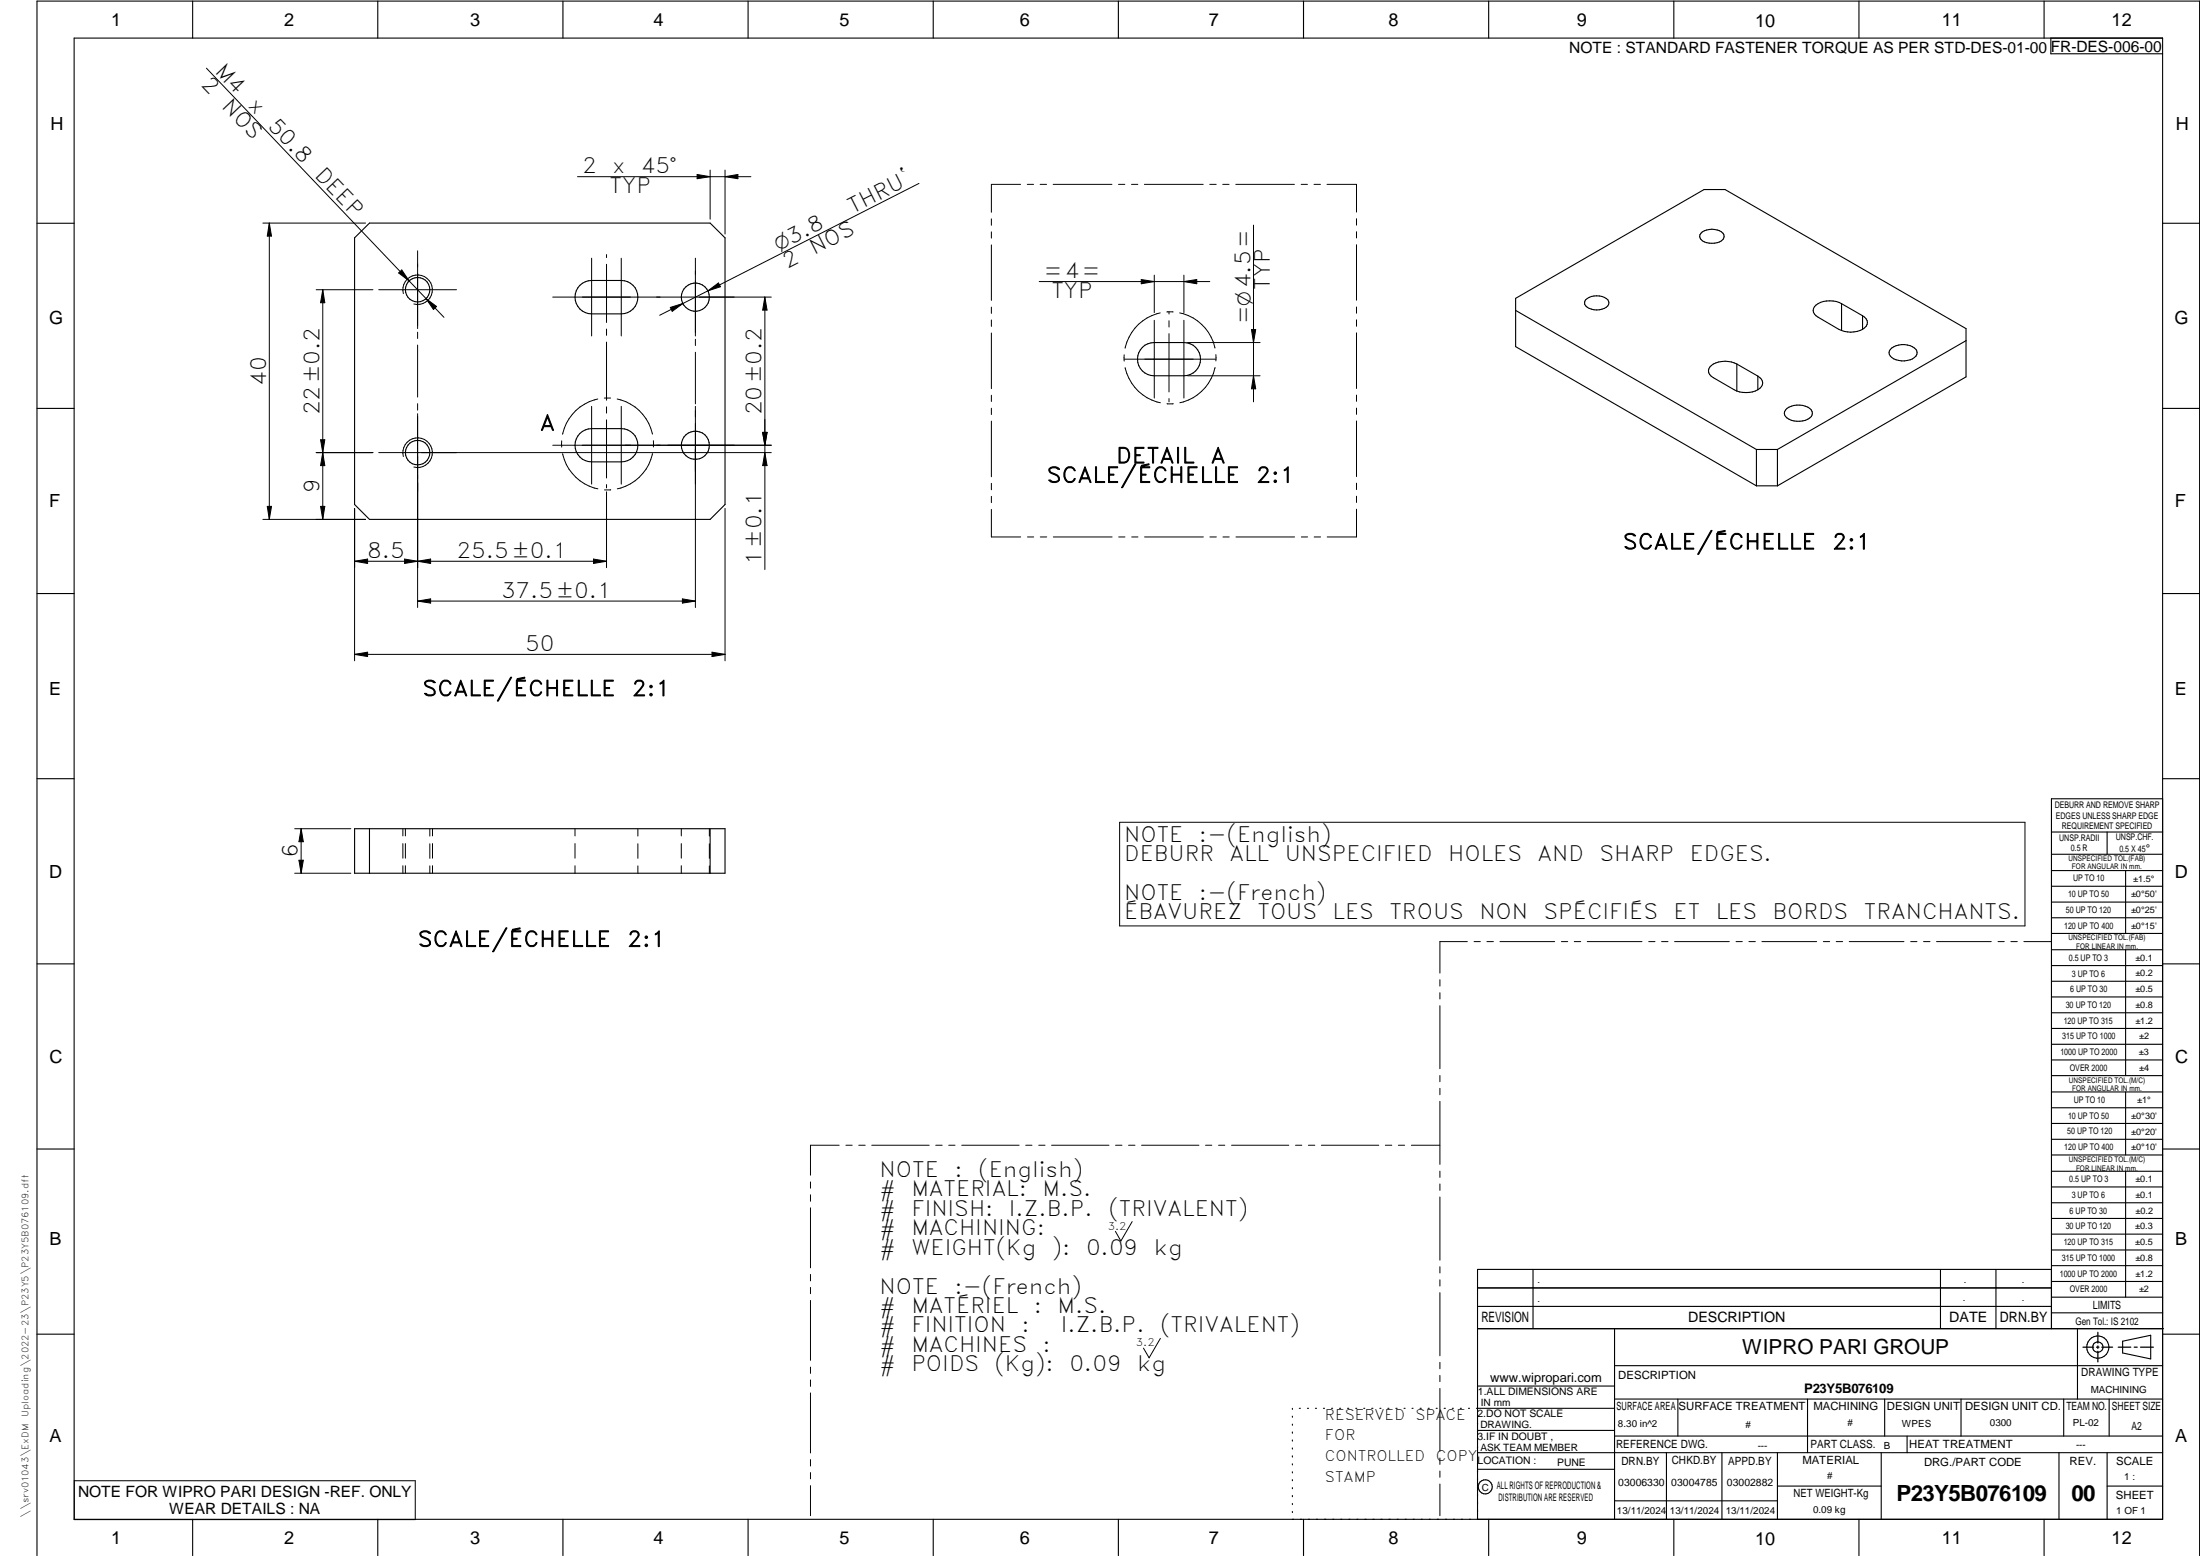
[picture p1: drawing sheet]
<svg xmlns="http://www.w3.org/2000/svg" width="594mm" height="420mm" viewBox="0 0 594 420" stroke-linecap="round" stroke-linejoin="round" font-family="sans-serif">
<g fill="none" stroke="#000" stroke-width=".3">
<path d="M20 10.3h564v400h-564zM52 .3v10M102 .3v10M152 .3v10M202 .3v10M252 .3v10M302 .3v10M352 .3v10M402 .3v10M452 .3v10M502 .3v10M552 .3v10"/>
<path d="M553.8 10.3v4.2h30.2M10 60.3h10M95.8 64.2l4-4h92l4 4v72l-4 4.1h-92l-4-4.1zM156.6 77a4.6 4.6 0 0 1 3.2-1.3h8a4.5 4.5 0 0 1 4.4 4.5 4.5 4.5 0 0 1-4.4 4.6h-8a4.5 4.5 0 0 1-4.2-2.8 4.5 4.5 0 0 1 1-5zM459.3 63a4.6 4.6 0 0 1 6 0 1.51 1.51 0 0 1-1 2.3 4.9 4.9 0 0 1-5-.7 1.17 1.17 0 0 1 0-1.6zM584 60.3h10M308.5 93.8a4.6 4.6 0 0 1 3.2-1.3h8a4.5 4.5 0 0 1 4.5 4.5 4.5 4.5 0 0 1-4.5 4.5h-8a4.5 4.5 0 0 1-4.2-2.8 4.5 4.5 0 0 1 1-4.9zM409.3 83.8l65 37.6M428.2 80.9a4.7 4.7 0 0 1 6 0 1.5 1.5 0 0 1-1 2.4 4.4 4.4 0 0 1-5.3-1.1v-.8zM469 98.3a6.5 6.5 0 0 0-7.3 .8 1.89 1.89 0 0 0 1 2.9l6.3 3.6M469 98.3l5.7 3.3M469 98.3v7.3"/>
<path d="M497.3 82a6.3 6.3 0 0 0-7.3 .8 1.86 1.86 0 0 0 .9 2.8l6.4 3.6M497.3 82l5.7 3.3M497.3 82v7.2M503 85.3a1.95 1.95 0 0 1 1.3 1.8 1.95 1.95 0 0 1-1.3 1.8M503 88.9l-1.5 .6a6.9 6.9 0 0 1-4.2-.3M503 85.3v3.6M510.8 94a5.3 5.3 0 0 1 6.6 .4 1.7 1.7 0 0 1-.9 2.5 5.4 5.4 0 0 1-6.1-.8 1.42 1.42 0 0 1 .4-2.1zM530.9 92l-50.9 29.4M10 110.3h10M156.6 117.1a4.6 4.6 0 0 1 3.2-1.4h8a4.5 4.5 0 0 1 4.4 4.5 4.5 4.5 0 0 1-4.4 4.5h-8a4.5 4.5 0 0 1-4.2-2.8 4.5 4.5 0 0 1 1-4.8zM474.7 101.6a1.95 1.95 0 0 1 1.3 1.8 1.95 1.95 0 0 1-1.3 1.8M474.7 105.2a7.2 7.2 0 0 1-5.7 .4"/>
<path d="M474.7 101.6v3.6M482.6 110.3a5.4 5.4 0 0 1 6.5 .4 1.65 1.65 0 0 1-.9 2.5 5.5 5.5 0 0 1-6-.7 1.47 1.47 0 0 1 .4-2.2zM584 110.3h10M474.3 121.4h5.7M474.3 121.4v9.8M474.3 131.2l-65-37.6v-13l50.9-29.4h5.6l65.1 37.5v13.1l-50.9 29.4M474.3 131.2h5.7M480 121.4v9.8M10 160.3h10M584 160.3h10M10 210.3h10M584 215.7h-30v143.1"/>
<path d="M584 210.3h10M95.8 223.8h100v12h-100zM99.8 223.8v12M191.8 223.8v12M554 224.7h30M554 230.7h30M554 235.1h30M554 239.3h30M569 224.7v6M574 235.1v17M554 243.6h30M554 247.8h30"/>
<path d="M554 252.1h30M554 256.5h30M574 256.5v33.9M10 260.3h10M554 260.7h30M554 265h30M554 269.2h30M554 273.5h30M554 277.7h30M584 260.3h10M554 282h30M554 286.2h30"/>
<path d="M554 290.4h30M554 294.9h30M554 299.1h30M574 294.9v17M10 310.3h10M554 303.4h30M554 307.6h30M554 311.9h30M554 316.3h30M574 316.3v34M584 310.3h10M554 320.5h30"/>
<path d="M554 324.8h30M554 329h30M554 333.2h30M554 337.5h30M399 358.8h185.2M399 352.8h155M399 347.8h155M414 342.8v16M436 358.8v51.5M524 342.8v16M539 342.8v16M554 341.8h30"/>
<path d="M554 346h30M554 350.3h30M554 354.5h30M554 342.8h-155v67.5M561 358.8v19M10 360.3h10M399 374.3h37M436 377.8h148M453.1 377.8v10M488.1 377.8v14.5M508.9 377.8v10M529.5 377.8v10"/>
<path d="M557.3 377.8v10M569.5 377.8v10M573.2 362.2l7.6-1.6v6.3l-7.6-1.6zM584 368.8h-148M584 360.3h10M349 380.3v.3M349 382.4v.3M349 384.6v.3M349 386.7v.3M349 388.8v.3M349 391v.3M349 393.1v.3"/>
<path d="M349 395.3v.3M349 397.4v.3M349 399.5v.3M350.9 380.3h.2M353.1 380.3h.2M355.2 380.3h.3M357.4 380.3h.3M359.6 380.3h.3M361.7 380.3h.3M363.9 380.3h.3M366.1 380.3h.3M368.3 380.3h.2"/>
<path d="M370.4 380.3h.3M372.6 380.3h.3M374.8 380.3h.3M376.9 380.3h.4M379.1 380.3h.3M381.3 380.3h.3M383.4 380.3h.4M385.6 380.3h.3M387.8 380.3h.3M390 380.3h.3M392.2 380.3h.3M394.3 380.3h.3"/>
<path d="M396.5 380.3h.3M398.7 380.3h37.3M399 396.7h37M399 392.3h185M399 386.2h37M436 387.8h148M450 392.3v18M465 392.3v18M480 392.3v18M508 392.3v18M515 387.8v4.5M556 392.3v18"/>
<path d="M569 392.3v18M52 410.3v9.7M102 410.3v9.7M152 410.3v9.7M202 410.3v9.7M252 410.3v9.7M302 410.3v9.7M349 401.7v.3M349 403.8v.4M349 406v.3M349 408.1v.3M352 410.3v9.7"/>
<path d="M402 410.3v9.7M436 405.3h44M452 410.3v9.7M480 401.3h28M502 410.3v9.7M552 410.3v9.7M569 401.3h15M10 420v-419.7h584v419.7"/>
<circle cx="112.8" cy="78.2" r="3.3"/>
<circle cx="187.8" cy="80.2" r="3.8"/>
<circle cx="112.8" cy="122.2" r="3.3"/>
<circle cx="187.8" cy="120.2" r="3.8"/>
<circle cx="566.5" cy="363.7" r="1.39"/>
<circle cx="566.5" cy="363.8" r="3"/>
<circle cx="401.1" cy="401.5" r="1.9"/>
</g>
<g fill="none" stroke="#000" stroke-width=".27">
<path d="M55.7 18.4l54.8 57.5M155.9 47.7h46.9M188.2 47.1l3.6 .6-3.6 .6zM191.8 45.9v13.3M195.8 47.7l3.5-.6v1.2zM195.8 45.9v17.3M248.2 49.5l-57 29M267.7 59.1v1.7M275.6 49.8h-7.9v7.5M277.4 49.8h1.7M280.9 49.8h1.7M284.4 49.8h15.9"/>
<path d="M302 49.8h1.7M305.6 49.8h1.6M309 49.8h15.9M326.7 49.8h1.7M330.2 49.8h1.7M333.7 49.8h15.8M351.4 49.8h1.7M354.8 49.8h1.8M358.3 49.8h8v7.5M366.3 59.1v1.7M71 60.2h27.7M72.7 60.2l.6 3.6h-1.1z"/>
<path d="M72.7 60.2v80.1M85.4 78.2h15.3M87.2 78.2l.5 3.5h-1.1zM87.2 78.2v62.1M102.3 78.2h21M107.6 73.7l.9-.8 2 3zM108.9 79.3a4 4 0 0 1 3.5-5 4 4 0 0 1 4.3 4.2 4 4 0 0 1-4.9 3.6M110.5 75.9l9.4 9.8M112.8 67.7v21M159.8 69.7v21M163.8 68.7v.9M163.8 71.4v15.7"/>
<path d="M167.8 69.7v21M187.8 69.7v21M191.2 78.5l2.8-2.1 .6 1zM191.2 78.5l-13.1 6.6M267.7 62.6v1.7M267.7 66.1v15M280.6 76h46.1M308.2 75.5l3.5 .5-3.5 .6zM311.7 74.3v10.1M319.7 74.3v10.1M319.7 76l3.5-.5v1.1zM338.5 60.8v47.7"/>
<path d="M366.3 62.6v1.7M366.3 66.1v15M112.8 89.7v1.7M112.8 93.2v14M115.1 80.6l2.8 2.2-.9 .8zM149.3 80.2h59M163.8 88.9v1.7M163.8 92.4v15.7M181 83l3.4-1-2.9 2.1zM187.8 91.6v1.7M187.8 95.1v14M206.5 80.2l.6 3.5h-1.2z"/>
<path d="M206.5 80.2v73.6M267.7 82.9v1.7M267.7 86.4v1.7M267.7 89.9v15M303.6 95.8v1.7M303.6 97h24.8M303.8 99.3a12.4 12.4 0 0 0 9.5 9.5M311.7 86.5v21M313.3 84.5a12.3 12.3 0 0 0-9.5 9.5M315.1 84.2h1.7M315.7 84.2v.6M315.7 86.6v1.7"/>
<path d="M315.7 90.1v15.7M318.6 84.5a12.3 12.3 0 0 1 9.5 9.5M319.7 86.5v21M320.7 92.5h19.6M328.1 99.2a12.4 12.4 0 0 1-9.5 9.6M328.3 95.8v1.7M337.9 89h1.2l-.6 3.5zM366.3 82.9v1.7M366.3 86.4v1.7M366.3 89.9v15M86.6 118.7h1.1l-.5 3.5zM112.8 109v1.7"/>
<path d="M112.8 111.7v52.3M151.7 119v1.7M159.8 109.7v21M161.4 107.7a12.3 12.3 0 0 0-9.5 9.6M163.2 107.5h1.7M163.8 109.9v1.6M163.8 113.4v15.7M166.7 107.7a12.3 12.3 0 0 1 9.5 9.5M167.8 109.7v21M176.4 119v1.7M187.8 109.7v54.3M205.9 116.8h1.2l-.6 3.4z"/>
<path d="M267.7 106.7v1.7M267.7 110.2v1.7M267.7 113.7v15M315.1 109h1.7M315.7 107.6v.9M320.7 101.5h19.6M338.5 101.5l.6 3.5h-1.2zM366.3 106.7v1.7M366.3 110.2v1.7M366.3 113.7v15M72.2 136.7h1.1l-.6 3.6zM85.4 122.2h15.3"/>
<path d="M86.6 136.7h1.1l-.5 3.6zM87.2 122.2l.5 3.5h-1.1zM95.8 137.3v41.1M102.3 122.2h106M108.9 123.3a4 4 0 0 1 3.5-5 4 4 0 0 1 4.4 4.3 4 4 0 0 1-5 3.5M149.3 120.2h59M151.9 122.5a12.4 12.4 0 0 0 9.6 9.5M163.8 130.9v.8M163.8 132.8v20.5M164.9 132.2l-1.7 .1M176.2 122.5a12.4 12.4 0 0 1-9.5 9.5M195.8 137.3v41.1"/>
<path d="M206.5 122.2l.6 3.5h-1.2zM267.7 137.5v7.5h7.9M267.7 130.5v1.7M267.7 134v1.7M366.3 130.5v1.7M366.3 134v1.7M366.3 137.5v7.5h-7.9M71 140.3h27.7M95.8 151.6h68M95.8 151.6l3.5-.6v1.1zM109.3 151v1.1l7-1.1v1.1zM160.3 151l3.5 .6-3.5 .5z"/>
<path d="M277.4 145h1.7M280.9 145h1.8M284.4 145h15.9M302.1 145h1.7M305.6 145h1.7M309.1 145h15.8M326.7 145h1.8M330.2 145h1.7M333.7 145h15.9M351.4 145h1.7M354.9 145h1.7M95.8 176.7h100"/>
<path d="M95.8 176.7l3.5-.6v1.2zM112.8 162.3l3.5-.6v1.2zM112.8 162.3h75M184.3 161.7l3.5 .6-3.5 .6zM192.3 176.1l3.5 .6-3.5 .6zM79.6 223.8h15.1M79.6 235.8h15.1M80.7 232.3h1.2l-.6 3.5zM81.3 223.8l.6 3.5h-1.2zM81.3 223.8v12M108.8 223.8v1.9M108.8 227.8v3.9"/>
<path d="M108.8 233.8v2M109.5 223.8v1.9M109.5 227.8v3.9M109.5 233.8v2M116.1 223.8v2M116.1 227.8v4M116.1 233.8v2M116.8 223.8v1.9M116.8 227.8v3.9M116.8 233.8v2M155.3 223.8v1.9M155.3 227.8v3.9"/>
<path d="M155.3 233.8v2M172.2 223.8v2M172.2 227.8v4M172.2 233.8v2M184 223.8v1.9M184 227.8v3.9M184 233.8v2M191.6 223.8v2M191.6 227.8v4M191.6 233.8v2M302.3 222h244.5v28h-244.5zM396.2 254.3h-7.4v8.5"/>
<path d="M398.1 254.3h1.6M401.5 254.3h1.8M405 254.3h14.8M421.6 254.3h1.7M425.1 254.3h1.7M428.6 254.3h14.8M445.2 254.3h1.7M448.7 254.3h1.7M452.2 254.3h14.8M468.8 254.3h1.7M472.3 254.3h1.7M475.8 254.3h14.8"/>
<path d="M492.4 254.3h1.7M495.8 254.3h1.8M499.4 254.3h14.7M516 254.3h1.6M519.4 254.3h1.8M522.9 254.3h14.8M539.5 254.3h1.7M543 254.3h1.7M546.5 254.3h7.4M388.8 264.5v1.8M388.8 268.1v1.6M388.8 271.6v17"/>
<path d="M388.8 290.4v1.7M388.8 293.9v1.7M388.8 297.4v17M218.9 319.2v1.6M226.6 309.2h-7.7v8.1M228.4 309.2h1.7M231.9 309.2h1.7M235.4 309.2h15.5M252.7 309.2h1.7M256.2 309.2h1.7M259.7 309.2h15.5M277 309.2h1.7"/>
<path d="M280.5 309.2h1.7M284 309.2h15.5M301.2 309.2h1.8M304.8 309.2h1.7M308.3 309.2h15.5M325.5 309.2h1.7M329.1 309.2h1.6M332.6 309.2h15.4M349.8 309.2h1.7M353.3 309.2h1.7M356.8 309.2h15.5M374.1 309.2h1.7"/>
<path d="M377.6 309.2h1.7M381.1 309.2h7.7M388.8 316.2v1.7M388.8 319.7v1.7M218.9 322.6v1.8M218.9 326.1v16.2M305.7 329.9l-3 5.2-1.5-2.6M388.8 323.2v17.1M218.9 344.1v1.8M218.9 347.6v1.7M218.9 351.2v16.1M388.8 342.1v1.6"/>
<path d="M388.8 345.6v1.7M388.8 349v17.1M218.9 369.1v1.7M218.9 372.6v1.8M218.9 376.1v16.2M313.3 361.4l-3 5.2-1.5-2.6M388.8 367.9v1.7M388.8 371.4v1.7M388.8 374.9v17M20.1 399.8h92v10.5h-92zM218.9 394.1v1.8M218.9 397.6v1.7"/>
<path d="M388.8 393.7v1.7M388.8 397.2v1.7M218.9 401.2v8.1M388.8 400.7v8.6"/>
</g>
<path d="M566.5 359.7v3M562.5 363.8h2.9M566.1 363.8h.7M566.5 363.4v.7M566.5 364.9v2.8M567.6 363.8h2.9M572 363.8h3.4M576.3 363.8h.8M578 363.8h3.5" fill="none" stroke="#000" stroke-width=".34"/>
<g fill="#000">
<path d="M188.2 47.1l3.6 .6-3.6 .6zM195.8 47.7l3.5-.6v1.2zM72.7 60.2l.6 3.6h-1.1zM107.6 73.7l.9-.8 2 3zM191.2 78.5l2.8-2.1 .6 1zM308.2 75.5l3.5 .5-3.5 .6zM319.7 76l3.5-.5v1.1zM87.2 78.2l.5 3.5h-1.1zM115.1 80.6l2.8 2.2-.9 .8zM181 83l3.4-1-2.9 2.1zM206.5 80.2l.6 3.5h-1.2zM337.9 89h1.2l-.6 3.5z"/>
<path d="M86.6 118.7h1.1l-.5 3.5zM205.9 116.8h1.2l-.6 3.4zM338.5 101.5l.6 3.5h-1.2zM72.2 136.7h1.1l-.6 3.6zM86.6 136.7h1.1l-.5 3.6zM87.2 122.2l.5 3.5h-1.1zM206.5 122.2l.6 3.5h-1.2zM95.8 151.6l3.5-.6v1.1zM109.3 151l3.5 .6-3.5 .5zM112.8 151.6l3.5-.6v1.1zM160.3 151l3.5 .6-3.5 .5zM95.8 176.7l3.5-.6v1.2z"/>
<path d="M112.8 162.3l3.5-.6v1.2zM184.3 161.7l3.5 .6-3.5 .6zM192.3 176.1l3.5 .6-3.5 .6zM81.3 223.8l.6 3.5h-1.2zM80.7 232.3h1.2l-.6 3.5z"/>
</g>
<g font-size="6">
<text x="512.1" y="405.2">P23Y5B076109</text>
<text x="559.4" y="405.2">00</text>
</g>
<g font-size="5.7">
<text x="54" y="23" transform="rotate(46 54 23)">2</text>
<text x="57.8" y="19.3" transform="rotate(46 57.8 19.3)">M4</text>
<text x="59.6" y="28.9" transform="rotate(46 59.6 28.9)">NOS</text>
<text x="66.7" y="28.7" transform="rotate(46 66.7 28.7)">x</text>
<text x="72.1" y="34.3" transform="rotate(46 72.1 34.3)">50.8</text>
<text x="84.7" y="47.5" transform="rotate(46 84.7 47.5)">DEEP</text>
<text x="157.2" y="46.8">2</text>
<text x="165.3" y="46.8">x</text>
<text x="173.1" y="46.8">45°</text>
<text x="164.6" y="52.1">TYP</text>
<text x="230.2" y="57.7" transform="rotate(-27 230.2 57.7)">THRU`</text>
<text x="219.8" y="68.8" transform="rotate(-27 219.8 68.8)">NOS</text>
<text x="212.6" y="72.5" transform="rotate(-27 212.6 72.5)">2</text>
<text x="281.8" y="75.2">=4=</text>
<text x="283.9" y="80.4">TYP</text>
<text x="342.9" y="78.3" transform="rotate(-90 342.9 78.3)">TYP</text>
<text x="337.6" y="87.5" transform="rotate(-90 337.6 87.5)">=O4.5=</text>
<text x="71.9" y="104.2" transform="rotate(-90 71.9 104.2)">40</text>
<text x="86.3" y="112.1" transform="rotate(-90 86.3 112.1)">22±0.2</text>
<text x="205.6" y="112.1" transform="rotate(-90 205.6 112.1)">20±0.2</text>
<text x="145.8" y="116.2">A</text>
<text x="301.4" y="125.1">DETAIL</text>
<text x="326.9" y="125.1">A</text>
<text x="282.7" y="130.3">SCALE/ÉCHELLE</text>
<text x="339.2" y="130.3">2:1</text>
<text x="86.3" y="133.2" transform="rotate(-90 86.3 133.2)">9</text>
<text x="438.2" y="148.3">SCALE/ÉCHELLE</text>
<text x="494.8" y="148.3">2:1</text>
<text x="99.2" y="150.7">8.5</text>
<text x="123.3" y="150.7">25.5±0.1</text>
<text x="205.6" y="152.6" transform="rotate(-90 205.6 152.6)">1±0.1</text>
<text x="135.3" y="161.4">37.5±0.1</text>
<text x="141.8" y="175.8">50</text>
<text x="114.1" y="187.9">SCALE/ÉCHELLE</text>
<text x="170.6" y="187.9">2:1</text>
<text x="303.6" y="227.3">NOTE</text>
<text x="323.8" y="227.3">:-(English)</text>
<text x="80.4" y="231.8" transform="rotate(-90 80.4 231.8)">6</text>
<text x="303.6" y="232.5">DEBURR</text>
<text x="332" y="232.5">ALL</text>
<text x="346.9" y="232.5">UNSPECIFIED</text>
<text x="391" y="232.5">HOLES</text>
<text x="415.2" y="232.5">AND</text>
<text x="431.9" y="232.5">SHARP</text>
<text x="456.3" y="232.5">EDGES.</text>
<text x="303.6" y="243">NOTE</text>
<text x="323.8" y="243">:-(French)</text>
<text x="303.6" y="248.3">ÉBAVUREZ</text>
<text x="339.6" y="248.3">TOUS</text>
<text x="359.9" y="248.3">LES</text>
<text x="375.2" y="248.3">TROUS</text>
<text x="399.5" y="248.3">NON</text>
<text x="416.8" y="248.3">SPÉCIFIÉS</text>
<text x="451.9" y="248.3">ET</text>
<text x="463.3" y="248.3">LES</text>
<text x="478.7" y="248.3">BORDS</text>
<text x="503.3" y="248.3">TRANCHANTS.</text>
<text x="112.8" y="255.6">SCALE/ÉCHELLE</text>
<text x="169.3" y="255.6">2:1</text>
<text x="237.5" y="317.8">NOTE</text>
<text x="257.7" y="317.8">:</text>
<text x="264.1" y="317.8">(English)</text>
<text x="237.5" y="323">#</text>
<text x="246.1" y="323">MATERIAL:</text>
<text x="281.5" y="323">M.S.</text>
<text x="237.5" y="328.3">#</text>
<text x="246.1" y="328.3">FINISH:</text>
<text x="272.4" y="328.3">I.Z.B.P.</text>
<text x="299.3" y="328.3">(TRIVALENT)</text>
<text x="237.5" y="333.5">#</text>
<text x="246.1" y="333.5">MACHINING:</text>
<text x="237.5" y="338.8">#</text>
<text x="246.1" y="338.8">WEIGHT(Kg</text>
<text x="284" y="338.8">):</text>
<text x="293.3" y="338.8">0.09</text>
<text x="311.6" y="338.8">kg</text>
<text x="237.5" y="349.3">NOTE</text>
<text x="257.7" y="349.3">:-(French)</text>
<text x="237.5" y="354.5">#</text>
<text x="237.5" y="359.8">#</text>
<text x="246.1" y="359.8">FINITION</text>
<text x="246.1" y="354.5">MATÉRIEL</text>
<text x="275.8" y="359.8">:</text>
<text x="279.2" y="354.5">:</text>
<text x="285.6" y="354.5">M.S.</text>
<text x="286.4" y="359.8">I.Z.B.P.</text>
<text x="313.3" y="359.8">(TRIVALENT)</text>
<text x="237.5" y="365">#</text>
<text x="246.1" y="365">MACHINES</text>
<text x="281.5" y="365">:</text>
<text x="237.5" y="370.3">#</text>
<text x="246.1" y="370.3">POIDS</text>
<text x="268.5" y="370.3">(Kg):</text>
<text x="288.8" y="370.3">0.09</text>
<text x="307.1" y="370.3">kg</text>
</g>
<text font-size="5.6" x="470.5" y="365.5">WIPRO PARI GROUP</text>
<text font-size="5.4" x="210.2" y="67.9" transform="rotate(-27 210.2 67.9)">O3.8</text>
<g font-size="4.9">
<text x="30" y="6.9">1</text>
<text x="76.7" y="6.9">2</text>
<text x="127" y="6.9">3</text>
<text x="176.5" y="6.9">4</text>
<text x="226.7" y="6.9">5</text>
<text x="275.4" y="6.9">6</text>
<text x="326.4" y="6.9">7</text>
<text x="375" y="6.9">8</text>
<text x="425.8" y="6.9">9</text>
<text x="473.9" y="7.3">10</text>
<text x="524.3" y="6.9">11</text>
<text x="570.2" y="6.9">12</text>
<text x="13.6" y="35.1">H</text>
<text x="587.6" y="35.1">H</text>
<text x="13.2" y="87.5">G</text>
<text x="587.2" y="87.5">G</text>
<text x="13.2" y="137">F</text>
<text x="587.2" y="137">F</text>
<text x="13.2" y="187.6">E</text>
<text x="587.2" y="187.6">E</text>
<text x="13.2" y="237">D</text>
<text x="587.2" y="237">D</text>
<text x="13.4" y="287.1">C</text>
<text x="587.4" y="287.1">C</text>
<text x="13.4" y="336.2">B</text>
<text x="587.4" y="336.2">B</text>
<text x="13.4" y="389.3">A</text>
<text x="587.4" y="389.3">A</text>
<text x="30" y="416.9">1</text>
<text x="76.7" y="416.9">2</text>
<text x="127" y="416.9">3</text>
<text x="176.5" y="416.9">4</text>
<text x="226.7" y="416.9">5</text>
<text x="275.4" y="416.9">6</text>
<text x="326.4" y="416.9">7</text>
<text x="375" y="416.9">8</text>
<text x="425.8" y="416.9">9</text>
<text x="473.9" y="417.3">10</text>
<text x="524.3" y="416.9">11</text>
<text x="570.2" y="416.9">12</text>
</g>
<g font-size="4.2">
<text x="423.7" y="14.3">NOTE : STANDARD FASTENER TORQUE AS PER STD-DES-01-00</text>
<text x="553.8" y="14">FR-DES-006-00</text>
<text x="21.1" y="404.3">NOTE FOR WIPRO PARI DESIGN -REF. ONLY</text>
<text x="45.7" y="408.8">WEAR DETAILS : NA</text>
</g>
<g font-size="3.9">
<text x="400" y="357.1">REVISION</text>
<text x="455.9" y="357.1">DESCRIPTION</text>
<text x="526.4" y="357.1">DATE</text>
<text x="540" y="357.1">DRN.BY</text>
<text x="357.8" y="383.3">RESERVED</text>
<text x="382.3" y="383.3">SPACE</text>
<text x="357.8" y="388.9">FOR</text>
<text x="357.8" y="394.5">CONTROLLED</text>
<text x="387.8" y="394.5">COPY</text>
<text x="357.8" y="400">STAMP</text>
</g>
<text font-size="3.6" x="487.2" y="376.1">P23Y5B076109</text>
<text font-size="3.5" x="402.4" y="373.3">www.wipropari.com</text>
<g font-size="3.1">
<text x="565.1" y="353.5">LIMITS</text>
<text x="562" y="371.7">DRAWING TYPE</text>
<text x="437" y="372.3">DESCRIPTION</text>
<text x="436.5" y="380.8">SURFACE AREA</text>
<text x="453.3" y="380.8">SURFACE TREATMENT</text>
<text x="489.7" y="380.8">MACHINING</text>
<text x="509.5" y="380.8">DESIGN UNIT</text>
<text x="530.6" y="380.8">DESIGN UNIT CD.</text>
<text x="558" y="380.6">TEAM NO.</text>
<text x="570.3" y="380.7">SHEET SIZE</text>
<text x="575.6" y="386.1">A2</text>
<text x="436.4" y="391.1">REFERENCE DWG.</text>
<text x="437.8" y="395.5">DRN.BY</text>
<text x="451.4" y="395.4">CHKD.BY</text>
<text x="466.6" y="395.5">APPD.BY</text>
<text x="486.7" y="395.4">MATERIAL</text>
<text x="488.9" y="390.9">PART CLASS.</text>
<text x="515.6" y="390.9">HEAT TREATMENT</text>
<text x="519.6" y="395.9">DRG./PART CODE</text>
<text x="558.9" y="395.5">REV.</text>
<text x="571.4" y="395.6">SCALE</text>
<text x="484.3" y="404.2">NET WEIGHT-Kg</text>
<text x="571.4" y="404.7">SHEET</text>
</g>
<text font-size="3" x="579.5" y="230.1">°</text>
<g font-size="2.8">
<text x="299.1" y="332.1">3.2</text>
<text x="560.4" y="357.7">Gen Tol.: IS 2102</text>
<text x="306.7" y="363.6">3.2</text>
<text x="399.1" y="376.6">1.ALL DIMENSIONS ARE</text>
<text x="399" y="382.7">2.DO NOT SCALE</text>
<text x="399" y="388.7">3.IF IN DOUBT ,</text>
<text x="399" y="395.4">LOCATION :</text>
<text x="420.5" y="396">PUNE</text>
<text x="404.2" y="402">ALL RIGHTS OF REPRODUCTION &amp;</text>
<text x="437" y="401.2">03006330</text>
<text x="451.3" y="401.2">03004785</text>
<text x="466.3" y="401.2">03002882</text>
<text x="404.7" y="405.4">DISTRIBUTION ARE RESERVED</text>
</g>
<g font-size="2.7">
<text x="564.6" y="376.2">MACHINING</text>
<text x="399.9" y="379.7">IN mm</text>
<text x="399.7" y="385.7">DRAWING.</text>
<text x="436.9" y="385.4">8.30 in^2</text>
<text x="471.4" y="385.5">#</text>
<text x="498.9" y="385">#</text>
<text x="513.6" y="385.3">WPES</text>
<text x="537.3" y="385.1">0300</text>
<text x="559.7" y="385.1">PL-02</text>
<text x="399.7" y="391.8">ASK TEAM MEMBER</text>
<text x="474.6" y="391.2">---</text>
<text x="508.7" y="391.2">B</text>
<text x="560.6" y="391.1">---</text>
<text x="493.4" y="399.5">#</text>
<text x="573.6" y="399.7">1 :</text>
<text x="400.1" y="402.5">C</text>
<text x="436.6" y="408.7">13/11/2024</text>
<text x="450.9" y="408.8">13/11/2024</text>
<text x="466" y="408.9">13/11/2024</text>
<text x="489.6" y="408.5">0.09 kg</text>
<text x="571.4" y="408.7">1 OF 1</text>
</g>
<g font-size="2.5">
<text x="554.9" y="218.3">DEBURR AND REMOVE SHARP</text>
<text x="555.2" y="221">EDGES UNLESS SHARP EDGE</text>
<text x="556.1" y="227.1">UNSP.RADII</text>
<text x="556.8" y="223.8">REQUIREMENT SPECIFIED</text>
<text x="571.4" y="226.9">UNSP.CHF.</text>
<text x="559.2" y="229.9">0.5 R</text>
<text x="572.3" y="230.1">0.5 X 45</text>
<text x="559.8" y="238">UP TO 10</text>
<text x="576.1" y="238.1">±1.5°</text>
<text x="558.5" y="242.2">10 UP TO 50</text>
<text x="575.5" y="242.3">±0°50'</text>
<text x="557.4" y="250.7">120 UP TO 400</text>
<text x="557.9" y="246.5">50 UP TO 120</text>
<text x="575.5" y="250.7">±0°15'</text>
<text x="575.5" y="246.5">±0°25'</text>
<text x="558.7" y="259.4">0.5 UP TO 3</text>
<text x="559.5" y="263.7">3 UP TO 6</text>
<text x="576.6" y="263.6">±0.2</text>
<text x="576.6" y="259.4">±0.1</text>
<text x="559" y="267.9">6 UP TO 30</text>
<text x="576.6" y="267.9">±0.5</text>
<text x="557.8" y="272.2">30 UP TO 120</text>
<text x="576.6" y="272.2">±0.8</text>
<text x="556.9" y="280.7">315 UP TO 1000</text>
<text x="557.3" y="276.4">120 UP TO 315</text>
<text x="576.6" y="276.4">±1.2</text>
<text x="577.7" y="280.7">±2</text>
<text x="556.4" y="284.9">1000 UP TO 2000</text>
<text x="577.6" y="284.9">±3</text>
<text x="558.9" y="289.2">OVER 2000</text>
<text x="577.7" y="289.3">±4</text>
<text x="560" y="297.9">UP TO 10</text>
<text x="577.1" y="297.9">±1°</text>
<text x="558.5" y="302.1">10 UP TO 50</text>
<text x="575.5" y="302.1">±0°30'</text>
<text x="557.4" y="310.6">120 UP TO 400</text>
<text x="558.2" y="306.3">50 UP TO 120</text>
<text x="575.5" y="310.6">±0°10'</text>
<text x="575.5" y="306.4">±0°20'</text>
<text x="558.8" y="319.2">0.5 UP TO 3</text>
<text x="559.4" y="323.4">3 UP TO 6</text>
<text x="576.6" y="319.2">±0.1</text>
<text x="576.6" y="323.5">±0.1</text>
<text x="558.9" y="327.7">6 UP TO 30</text>
<text x="576.7" y="327.7">±0.2</text>
<text x="557.8" y="332">30 UP TO 120</text>
<text x="576.6" y="332">±0.3</text>
<text x="556.8" y="340.5">315 UP TO 1000</text>
<text x="557.3" y="336.3">120 UP TO 315</text>
<text x="576.6" y="336.3">±0.5</text>
<text x="576.6" y="340.5">±0.8</text>
<text x="415.2" y="346.4">.</text>
<text x="530.3" y="346.5">.</text>
<text x="545.9" y="346.4">.</text>
<text x="556.2" y="344.7">1000 UP TO 2000</text>
<text x="576.6" y="344.7">±1.2</text>
<text x="415.2" y="351.5">.</text>
<text x="530" y="351.3">.</text>
<text x="545.9" y="351.4">.</text>
<text x="558.9" y="349">OVER 2000</text>
<text x="577.6" y="349">±2</text>
</g>
<g font-size="2.4">
<text x="7.7" y="382.7" transform="rotate(-90 7.7 382.7)">Uploading\2022-23\P23Y5\P23Y5B076109.dft</text>
<text x="7.7" y="409.8" transform="rotate(-90 7.7 409.8)">\\srv01043\ExDM</text>
</g>
<g font-size="2.1">
<text x="558.5" y="232.4">UNSPECIFIED TOL.(FAB)</text>
<text x="559.5" y="234.7">FOR ANGULAR IN mm.</text>
<text x="558.6" y="253.9">UNSPECIFIED TOL.(FAB)</text>
<text x="560.7" y="256.3">FOR LINEAR IN mm.</text>
<text x="558.7" y="292.3">UNSPECIFIED TOL.(M/C)</text>
<text x="559.6" y="294.7">FOR ANGULAR IN mm.</text>
<text x="558.7" y="313.7">UNSPECIFIED TOL.(M/C)</text>
<text x="560.6" y="316.1">FOR LINEAR IN mm.</text>
</g>
</svg>
